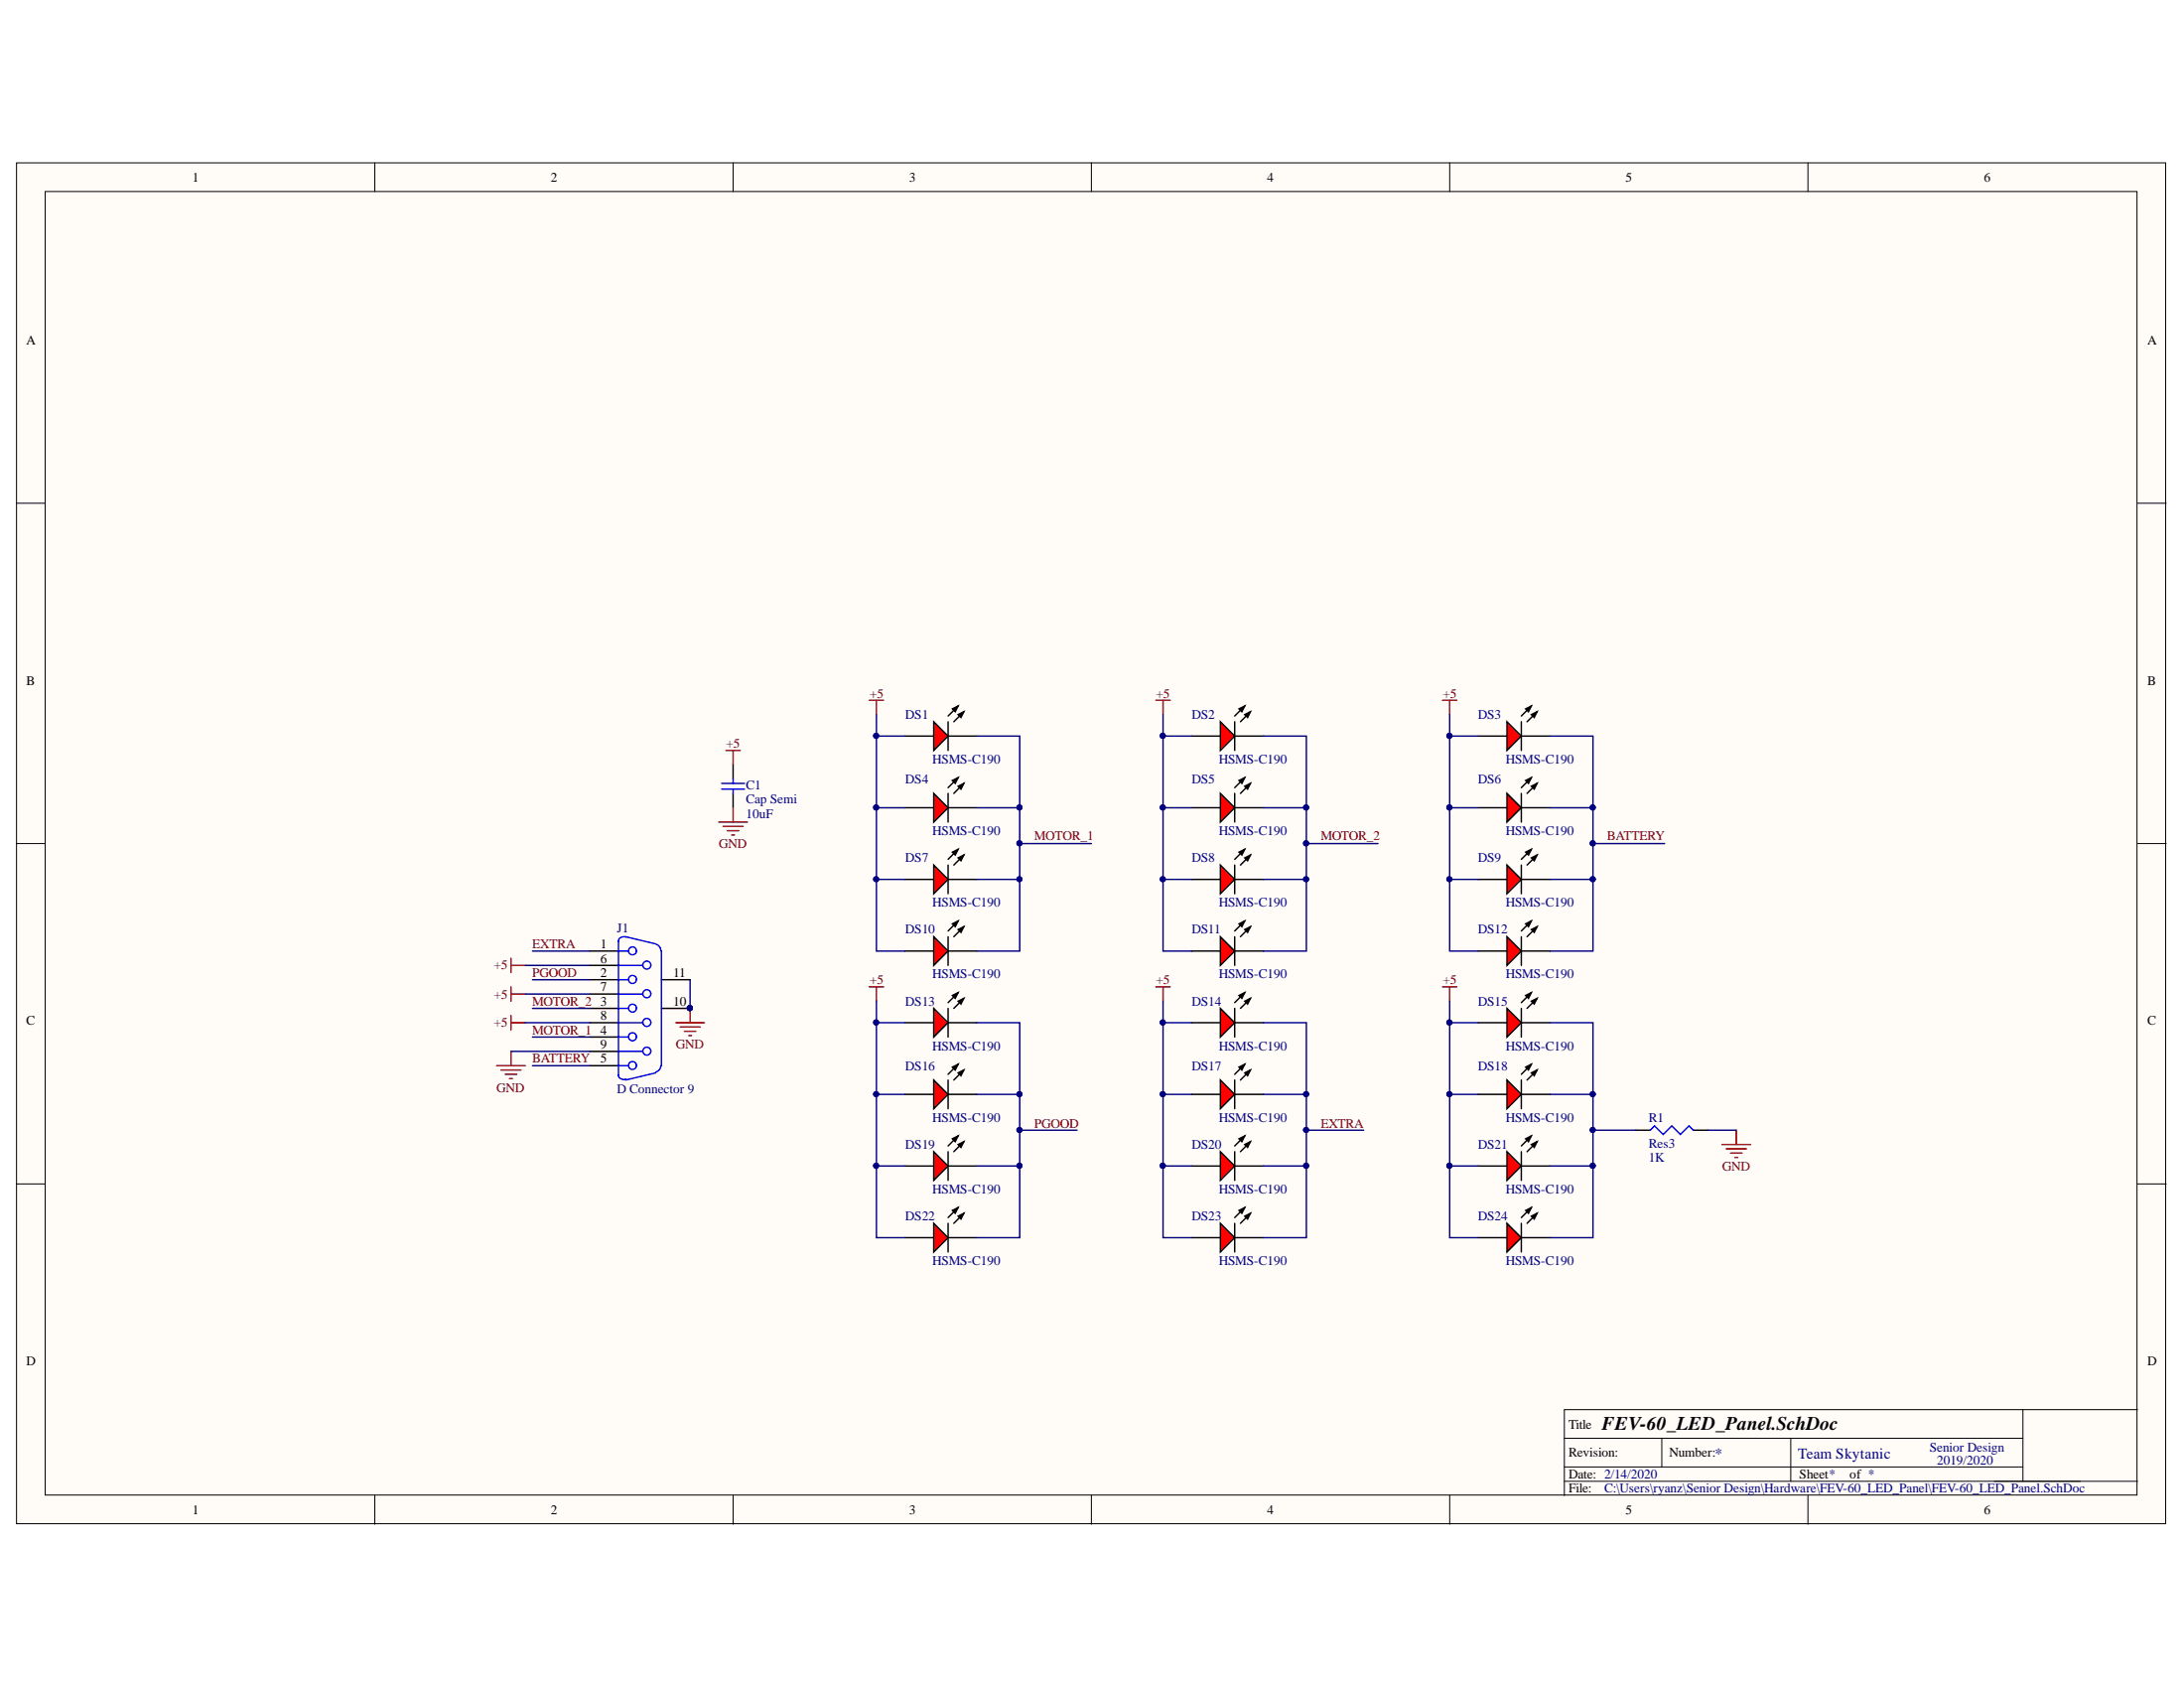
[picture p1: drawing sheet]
<svg xmlns="http://www.w3.org/2000/svg" width="279mm" height="216mm" viewBox="0 0 279 216" stroke-linecap="round" stroke-linejoin="round" font-family="sans-serif">
<g fill="#fffcf8" stroke="#000" stroke-width=".13">
<path d="M2.1 20.8h275v174.1h-275z"/>
<path d="M5.8 24.5h267.6v166.7h-267.6z"/>
</g>
<g fill="none" stroke="#000" stroke-width=".13">
<path d="M48 20.8v3.7M93.8 20.8v3.7M139.6 20.8v3.7M185.5 20.8v3.7M231.3 20.8v3.7M2.1 64.4h3.7M273.5 64.4h3.6M2.1 107.9h3.7M273.5 107.9h3.6M2.1 151.4h3.7M273.5 151.4h3.6M48 191.3v3.7"/>
<path d="M93.8 191.3v3.7M139.6 191.3v3.7M185.5 191.3v3.7M200.1 184h58.7M200.1 189.5h73.4M200.1 187.6h58.7M212.6 184v3.6M229.1 184v5.5M231.3 191.3v3.7M258.8 180.3v9.2M273.5 180.3h-73.4v11"/>
</g>
<g fill="none" stroke="#00f" stroke-width=".18">
<path d="M80 119.8l3.9 .9M80.1 119.9a.66 .66 0 0 0-1 .5M79.1 125.3h1.3M79.1 121.6h1.3M79.1 129h1.3M79.1 123.5h3.1M79.1 132.6h1.3M79.1 127.1h3.1M79.1 136.3h1.3M79.1 130.8h3.1M79.1 134.5h3.1M79.1 120.4v17.2"/>
<path d="M79.1 137.5a.71 .71 0 0 0 1 .5M83.9 137.2l-3.9 .9M83.9 120.8a.88 .88 0 0 1 .6 .8M84.5 136.3a.88 .88 0 0 1-.6 .8M84.6 121.6v14.7"/>
<circle cx="80.9" cy="132.6" r=".51"/>
<circle cx="80.9" cy="125.3" r=".51"/>
<circle cx="80.9" cy="136.3" r=".51"/>
<circle cx="80.9" cy="128.9" r=".51"/>
<circle cx="80.9" cy="121.6" r=".51"/>
<circle cx="82.7" cy="127.1" r=".51"/>
<circle cx="82.7" cy="130.8" r=".51"/>
<circle cx="82.7" cy="123.4" r=".51"/>
<circle cx="82.8" cy="134.4" r=".51"/>
</g>
<g fill="none" stroke="#000" stroke-width=".18">
<path d="M75.5 121.6h3.6M75.5 125.3h3.6M75.5 129h3.6M75.5 132.6h3.6M75.5 136.3h3.6M75.5 123.5h3.6M75.5 127.1h3.6M75.5 130.8h3.6M75.5 134.5h3.6M84.6 125.3h3.7M84.6 129h3.7M115.8 140h3.7"/>
<path d="M121.3 140h3.7"/>
</g>
<circle cx="88.2" cy="128.9" r=".33" fill="#000080" stroke="#000080" stroke-width=".13"/>
<g fill="none" stroke="#800000" stroke-width=".18">
<path d="M63.5 136.3h3.7M64.1 136.9h2.6M64.6 137.4h1.5M65.2 138h.4M65.4 122.6v1.8M65.4 126.2v1.9M65.4 129.9v1.8M65.4 134.5v1.8M65.4 123.5h1.8M65.4 127.1h1.8M65.4 130.8h1.8M86.5 130.8h3.6"/>
<path d="M87 131.4h2.6M87.6 131.9h1.4M88.1 132.5h.4M88.3 129v1.8"/>
</g>
<path d="M119.5 138.1l1.8 1.9-1.8 1.8z" fill="#f00"/>
<path d="M119.5 138.1l1.8 1.9-1.8 1.8zM121.3 138.1v3.7M121.8 136.5l.8-.4-.4 .8zM122.6 137.2l.7-.3-.4 .7zM122.6 136.1l-1.3 1.3M123.3 136.9l-1.3 1.2M115.8 149.1h3.7M121.3 149.1h3.7" fill="none" stroke="#000" stroke-width=".18"/>
<path d="M121.8 136.5l.8-.4-.4 .8zM122.6 137.2l.7-.3-.4 .7z" fill="#000"/>
<path d="M119.5 147.3l1.8 1.8-1.8 1.9z" fill="#f00"/>
<path d="M115.8 158.3h3.7M119.5 147.3l1.8 1.8-1.8 1.9zM121.3 147.3v3.7M121.3 158.3h3.7M121.8 145.7l.8-.4-.4 .7zM122.6 146.4l.7-.4-.4 .8zM122.6 145.3l-1.3 1.3M123.3 146l-1.3 1.3" fill="none" stroke="#000" stroke-width=".18"/>
<path d="M121.8 145.7l.8-.4-.4 .7zM122.6 146.4l.7-.4-.4 .8z" fill="#000"/>
<path d="M119.5 156.5l1.8 1.8-1.8 1.8z" fill="#f00"/>
<path d="M115.8 130.8h3.7M121.3 130.8h3.7M119.5 156.5l1.8 1.8-1.8 1.8zM121.3 156.5v3.6M121.8 154.8l.8-.3-.4 .7zM122.6 155.6l.7-.4-.4 .7zM122.6 154.5l-1.3 1.2M123.3 155.2l-1.3 1.3" fill="none" stroke="#000" stroke-width=".18"/>
<path d="M121.8 154.8l.8-.3-.4 .7zM122.6 155.6l.7-.4-.4 .7z" fill="#000"/>
<path d="M119.5 129l1.8 1.8-1.8 1.8z" fill="#f00"/>
<path d="M119.5 129l1.8 1.8-1.8 1.8zM121.3 129v3.6M121.8 127.3l.8-.3-.4 .7zM122.6 128.1l.7-.4-.4 .7zM122.6 127l-1.3 1.2M123.3 127.7l-1.3 1.3M152.5 140h3.6M158 140h3.6" fill="none" stroke="#000" stroke-width=".18"/>
<path d="M121.8 127.3l.8-.3-.4 .7zM122.6 128.1l.7-.4-.4 .7z" fill="#000"/>
<path d="M111.2 126.2h1.8M112.1 126.2v1.9" fill="none" stroke="#800000" stroke-width=".18"/>
<path d="M156.1 138.1l1.9 1.9-1.9 1.8z" fill="#f00"/>
<path d="M156.1 138.1l1.9 1.9-1.9 1.8zM158 138.1v3.7M158.5 136.5l.7-.4-.3 .8zM159.2 137.2l.8-.3-.4 .7zM159.2 136.1l-1.2 1.3M160 136.9l-1.3 1.2M152.5 149.1h3.6M158 149.1h3.6" fill="none" stroke="#000" stroke-width=".18"/>
<path d="M158.5 136.5l.7-.4-.3 .8zM159.2 137.2l.8-.3-.4 .7z" fill="#000"/>
<path d="M156.1 147.3l1.9 1.8-1.9 1.9z" fill="#f00"/>
<path d="M152.5 158.3h3.6M156.1 147.3l1.9 1.8-1.9 1.9zM158 147.3v3.7M158 158.3h3.6M158.5 145.7l.7-.4-.3 .7zM159.2 146.4l.8-.4-.4 .8zM159.2 145.3l-1.2 1.3M160 146l-1.3 1.3" fill="none" stroke="#000" stroke-width=".18"/>
<path d="M158.5 145.7l.7-.4-.3 .7zM159.2 146.4l.8-.4-.4 .8z" fill="#000"/>
<path d="M156.1 156.5l1.9 1.8-1.9 1.8z" fill="#f00"/>
<path d="M152.5 130.8h3.6M158 130.8h3.6M156.1 156.5l1.9 1.8-1.9 1.8zM158 156.5v3.6M158.5 154.8l.7-.3-.3 .7zM159.2 155.6l.8-.4-.4 .7zM159.2 154.5l-1.2 1.2M160 155.2l-1.3 1.3" fill="none" stroke="#000" stroke-width=".18"/>
<path d="M158.5 154.8l.7-.3-.3 .7zM159.2 155.6l.8-.4-.4 .7z" fill="#000"/>
<path d="M156.1 129l1.9 1.8-1.9 1.8z" fill="#f00"/>
<path d="M115.8 103.3h3.7M121.3 103.3h3.7M156.1 129l1.9 1.8-1.9 1.8zM158 129v3.6M158.5 127.3l.7-.3-.3 .7zM159.2 128.1l.8-.4-.4 .7zM159.2 127l-1.2 1.2M160 127.7l-1.3 1.3" fill="none" stroke="#000" stroke-width=".18"/>
<path d="M158.5 127.3l.7-.3-.3 .7zM159.2 128.1l.8-.4-.4 .7z" fill="#000"/>
<path d="M147.9 126.2h1.8M148.8 126.2v1.9" fill="none" stroke="#800000" stroke-width=".18"/>
<path d="M119.5 101.5l1.8 1.8-1.8 1.8z" fill="#f00"/>
<path d="M121.8 99.8l.8-.3-.4 .7zM122.6 99.5l-1.3 1.2M115.8 112.5h3.7M119.5 101.5l1.8 1.8-1.8 1.8zM121.3 101.5v3.6M121.3 112.5h3.7M122.6 100.6l.7-.4-.4 .7zM123.3 100.2l-1.3 1.3" fill="none" stroke="#000" stroke-width=".18"/>
<path d="M121.8 99.8l.8-.3-.4 .7zM122.6 100.6l.7-.4-.4 .7z" fill="#000"/>
<path d="M119.5 110.6l1.8 1.9-1.8 1.8z" fill="#f00"/>
<path d="M119.5 110.6l1.8 1.9-1.8 1.8zM121.3 110.6v3.7M121.8 109l.8-.4-.4 .8zM122.6 109.7l.7-.3-.4 .7zM122.6 108.6l-1.3 1.3M123.3 109.4l-1.3 1.2M115.8 121.6h3.7M121.3 121.6h3.7" fill="none" stroke="#000" stroke-width=".18"/>
<path d="M121.8 109l.8-.4-.4 .8zM122.6 109.7l.7-.3-.4 .7z" fill="#000"/>
<path d="M119.5 119.8l1.8 1.8-1.8 1.9z" fill="#f00"/>
<path d="M115.8 94.1h3.7M121.3 94.1h3.7M119.5 119.8l1.8 1.8-1.8 1.9zM121.3 119.8v3.7M121.8 118.2l.8-.4-.4 .7zM122.6 118.9l.7-.4-.4 .8zM122.6 117.8l-1.3 1.3M123.3 118.5l-1.3 1.3" fill="none" stroke="#000" stroke-width=".18"/>
<path d="M121.8 118.2l.8-.4-.4 .7zM122.6 118.9l.7-.4-.4 .8z" fill="#000"/>
<path d="M119.5 92.3l1.8 1.8-1.8 1.9z" fill="#f00"/>
<path d="M119.5 92.3l1.8 1.8-1.8 1.9zM121.3 92.3v3.7M121.8 90.7l.8-.4-.4 .7zM122.6 91.4l.7-.4-.4 .8zM122.6 90.3l-1.3 1.3M123.3 91l-1.3 1.3M152.5 103.3h3.6M158 103.3h3.6" fill="none" stroke="#000" stroke-width=".18"/>
<path d="M121.8 90.7l.8-.4-.4 .7zM122.6 91.4l.7-.4-.4 .8z" fill="#000"/>
<path d="M111.2 89.6h1.8M112.1 89.6v1.8" fill="none" stroke="#800000" stroke-width=".18"/>
<path d="M156.1 101.5l1.9 1.8-1.9 1.8z" fill="#f00"/>
<path d="M158.5 99.8l.7-.3-.3 .7zM159.2 99.5l-1.2 1.2M152.5 112.5h3.6M156.1 101.5l1.9 1.8-1.9 1.8zM158 101.5v3.6M158 112.5h3.6M159.2 100.6l.8-.4-.4 .7zM160 100.2l-1.3 1.3" fill="none" stroke="#000" stroke-width=".18"/>
<path d="M158.5 99.8l.7-.3-.3 .7zM159.2 100.6l.8-.4-.4 .7z" fill="#000"/>
<path d="M156.1 110.6l1.9 1.9-1.9 1.8z" fill="#f00"/>
<path d="M156.1 110.6l1.9 1.9-1.9 1.8zM158 110.6v3.7M158.5 109l.7-.4-.3 .8zM159.2 109.7l.8-.3-.4 .7zM159.2 108.6l-1.2 1.3M160 109.4l-1.3 1.2M152.5 121.6h3.6M158 121.6h3.6" fill="none" stroke="#000" stroke-width=".18"/>
<path d="M158.5 109l.7-.4-.3 .8zM159.2 109.7l.8-.3-.4 .7z" fill="#000"/>
<path d="M156.1 119.8l1.9 1.8-1.9 1.9z" fill="#f00"/>
<path d="M152.5 94.1h3.6M158 94.1h3.6M156.1 119.8l1.9 1.8-1.9 1.9zM158 119.8v3.7M158.5 118.2l.7-.4-.3 .7zM159.2 118.9l.8-.4-.4 .8zM159.2 117.8l-1.2 1.3M160 118.5l-1.3 1.3" fill="none" stroke="#000" stroke-width=".18"/>
<path d="M158.5 118.2l.7-.4-.3 .7zM159.2 118.9l.8-.4-.4 .8z" fill="#000"/>
<path d="M156.1 92.3l1.9 1.8-1.9 1.9z" fill="#f00"/>
<path d="M156.1 92.3l1.9 1.8-1.9 1.9zM158 92.3v3.7M158.5 90.7l.7-.4-.3 .7zM159.2 91.4l.8-.4-.4 .8zM159.2 90.3l-1.2 1.3M160 91l-1.3 1.3M189.1 140h3.7M194.6 140h3.7" fill="none" stroke="#000" stroke-width=".18"/>
<path d="M158.5 90.7l.7-.4-.3 .7zM159.2 91.4l.8-.4-.4 .8z" fill="#000"/>
<path d="M147.9 89.6h1.8M148.8 89.6v1.8" fill="none" stroke="#800000" stroke-width=".18"/>
<path d="M192.8 138.1l1.8 1.9-1.8 1.8z" fill="#f00"/>
<path d="M192.8 138.1l1.8 1.9-1.8 1.8zM194.6 138.1v3.7M195.2 136.5l.7-.4-.4 .8zM195.9 137.2l.7-.3-.3 .7zM195.9 136.1l-1.3 1.3M196.6 136.9l-1.2 1.2M189.1 149.1h3.7M194.6 149.1h3.7" fill="none" stroke="#000" stroke-width=".18"/>
<path d="M195.2 136.5l.7-.4-.4 .8zM195.9 137.2l.7-.3-.3 .7z" fill="#000"/>
<path d="M192.8 147.3l1.8 1.8-1.8 1.9z" fill="#f00"/>
<path d="M189.1 158.3h3.7M192.8 147.3l1.8 1.8-1.8 1.9zM194.6 147.3v3.7M194.6 158.3h3.7M195.2 145.7l.7-.4-.4 .7zM195.9 146.4l.7-.4-.3 .8zM195.9 145.3l-1.3 1.3M196.6 146l-1.2 1.3" fill="none" stroke="#000" stroke-width=".18"/>
<path d="M195.2 145.7l.7-.4-.4 .7zM195.9 146.4l.7-.4-.3 .8z" fill="#000"/>
<path d="M192.8 156.5l1.8 1.8-1.8 1.8z" fill="#f00"/>
<path d="M189.1 130.8h3.7M194.6 130.8h3.7M192.8 156.5l1.8 1.8-1.8 1.8zM194.6 156.5v3.6M195.2 154.8l.7-.3-.4 .7zM195.9 155.6l.7-.4-.3 .7zM195.9 154.5l-1.3 1.2M196.6 155.2l-1.2 1.3" fill="none" stroke="#000" stroke-width=".18"/>
<path d="M195.2 154.8l.7-.3-.4 .7zM195.9 155.6l.7-.4-.3 .7z" fill="#000"/>
<path d="M192.8 129l1.8 1.8-1.8 1.8z" fill="#f00"/>
<path d="M189.1 103.3h3.7M194.6 103.3h3.7M192.8 129l1.8 1.8-1.8 1.8zM194.6 129v3.6M195.2 127.3l.7-.3-.4 .7zM195.9 128.1l.7-.4-.3 .7zM195.9 127l-1.3 1.2M196.6 127.7l-1.2 1.3" fill="none" stroke="#000" stroke-width=".18"/>
<path d="M195.2 127.3l.7-.3-.4 .7zM195.9 128.1l.7-.4-.3 .7z" fill="#000"/>
<path d="M184.5 126.2h1.9M185.5 126.2v1.9" fill="none" stroke="#800000" stroke-width=".18"/>
<path d="M192.8 101.5l1.8 1.8-1.8 1.8z" fill="#f00"/>
<path d="M195.2 99.8l.7-.3-.4 .7zM195.9 99.5l-1.3 1.2M189.1 112.5h3.7M192.8 101.5l1.8 1.8-1.8 1.8zM194.6 101.5v3.6M194.6 112.5h3.7M195.9 100.6l.7-.4-.3 .7zM196.6 100.2l-1.2 1.3" fill="none" stroke="#000" stroke-width=".18"/>
<path d="M195.2 99.8l.7-.3-.4 .7zM195.9 100.6l.7-.4-.3 .7z" fill="#000"/>
<path d="M192.8 110.6l1.8 1.9-1.8 1.8z" fill="#f00"/>
<path d="M192.8 110.6l1.8 1.9-1.8 1.8zM194.6 110.6v3.7M195.2 109l.7-.4-.4 .8zM195.9 109.7l.7-.3-.3 .7zM195.9 108.6l-1.3 1.3M196.6 109.4l-1.2 1.2M189.1 121.6h3.7M194.6 121.6h3.7" fill="none" stroke="#000" stroke-width=".18"/>
<path d="M195.2 109l.7-.4-.4 .8zM195.9 109.7l.7-.3-.3 .7z" fill="#000"/>
<path d="M192.8 119.8l1.8 1.8-1.8 1.9z" fill="#f00"/>
<path d="M189.1 94.1h3.7M194.6 94.1h3.7M192.8 119.8l1.8 1.8-1.8 1.9zM194.6 119.8v3.7M195.2 118.2l.7-.4-.4 .7zM195.9 118.9l.7-.4-.3 .8zM195.9 117.8l-1.3 1.3M196.6 118.5l-1.2 1.3" fill="none" stroke="#000" stroke-width=".18"/>
<path d="M195.2 118.2l.7-.4-.4 .7zM195.9 118.9l.7-.4-.3 .8z" fill="#000"/>
<path d="M192.8 92.3l1.8 1.8-1.8 1.9z" fill="#f00"/>
<path d="M93.8 97.8v1.8M192.8 92.3l1.8 1.8-1.8 1.9zM194.6 92.3v3.7M195.2 90.7l.7-.4-.4 .7zM195.9 91.4l.7-.4-.3 .8zM195.9 90.3l-1.3 1.3M196.6 91l-1.2 1.3M93.8 101.5v1.8M209.3 144.6h1.8M216.6 144.6h1.9" fill="none" stroke="#000" stroke-width=".18"/>
<path d="M195.2 90.7l.7-.4-.4 .7zM195.9 91.4l.7-.4-.3 .8z" fill="#000"/>
<g fill="none" stroke="#800000" stroke-width=".18">
<path d="M92.9 96h1.8M93.8 96v1.8M184.5 89.6h1.9M185.5 89.6v1.8M92 105.1h3.6M92.5 105.7h2.6M93.1 106.2h1.4M93.6 106.8h.4M93.8 103.3v1.8M220.3 146.4h3.7M220.8 146.9h2.6M221.4 147.5h1.5"/>
<path d="M221.9 148h.4M222.1 144.6v1.8"/>
</g>
<path d="M93.8 99.6v.6M92.3 100.2h3M92.3 100.9h3M93.8 100.9v.6M211.1 144.6l.6-.6 1.1 1.1 1.1-1.1 1.1 1.1 1.1-1.1 .5 .6" fill="none" stroke="#00f" stroke-width=".18"/>
<g fill="none" stroke="#000080" stroke-width=".18">
<path d="M112.1 91.4v30.2h3.7M112.1 94.1h3.7M125 94.1h5.5v27.5h-5.5M148.8 91.4v30.2h3.7M148.8 94.1h3.7M161.6 94.1h5.5v27.5h-5.5M185.5 91.4v30.2h3.6M185.5 94.1h3.6M198.3 94.1h5.5v27.5h-5.5M112.1 103.3h3.7M112.1 112.5h3.7M125 103.3h5.5"/>
<path d="M125 112.5h5.5M130.5 107.9h9.1M148.8 103.3h3.7M148.8 112.5h3.7M161.6 103.3h5.5M161.6 112.5h5.5M167.1 107.9h9.2M185.5 103.3h3.6M185.5 112.5h3.6M198.3 103.3h5.5M198.3 112.5h5.5M203.8 107.9h9.2"/>
<path d="M65.4 134.5h10.1M67.2 123.5h8.3M67.2 127.1h8.3M67.2 130.8h8.3M68.1 121.6h7.4M68.1 125.3h7.4M68.1 129h7.4M68.1 132.6h7.4M68.1 136.3h7.4M88.3 125.3v3.7M112.1 128.1v30.2h3.7M112.1 130.8h3.7"/>
<path d="M112.1 140h3.7M125 130.8h5.5v27.5h-5.5M125 140h5.5M148.8 128.1v30.2h3.7M148.8 130.8h3.7M148.8 140h3.7M161.6 130.8h5.5v27.5h-5.5M161.6 140h5.5M185.5 128.1v30.2h3.6M185.5 130.8h3.6M185.5 140h3.6M198.3 130.8h5.5v27.5h-5.5"/>
<path d="M198.3 140h5.5M112.1 149.1h3.7M125 149.1h5.5M130.5 144.6h7.3M148.8 149.1h3.7M161.6 149.1h5.5M167.1 144.6h7.4M185.5 149.1h3.6M198.3 149.1h5.5M203.8 144.6h5.5M218.5 144.6h3.6"/>
</g>
<g fill="#000080" stroke="#000080" stroke-width=".13">
<circle cx="88.2" cy="128.9" r=".33"/>
<circle cx="112.1" cy="130.8" r=".33"/>
<circle cx="112.1" cy="139.9" r=".33"/>
<circle cx="112.1" cy="149.1" r=".33"/>
<circle cx="130.4" cy="149.1" r=".33"/>
<circle cx="130.4" cy="144.5" r=".33"/>
<circle cx="130.4" cy="139.9" r=".33"/>
<circle cx="148.8" cy="130.8" r=".33"/>
<circle cx="148.8" cy="139.9" r=".33"/>
<circle cx="148.8" cy="149.1" r=".33"/>
<circle cx="167.1" cy="149.1" r=".33"/>
<circle cx="167.1" cy="144.5" r=".33"/>
<circle cx="167.1" cy="139.9" r=".33"/>
<circle cx="112.1" cy="94.1" r=".33"/>
<circle cx="112.1" cy="103.3" r=".33"/>
<circle cx="112.1" cy="112.5" r=".33"/>
<circle cx="130.4" cy="112.5" r=".33"/>
<circle cx="130.4" cy="107.9" r=".33"/>
<circle cx="130.4" cy="103.3" r=".33"/>
<circle cx="148.8" cy="94.1" r=".33"/>
<circle cx="148.8" cy="103.3" r=".33"/>
<circle cx="148.8" cy="112.5" r=".33"/>
<circle cx="167.1" cy="112.5" r=".33"/>
<circle cx="167.1" cy="107.9" r=".33"/>
<circle cx="167.1" cy="103.3" r=".33"/>
<circle cx="185.4" cy="130.8" r=".33"/>
<circle cx="185.4" cy="139.9" r=".33"/>
<circle cx="185.4" cy="149.1" r=".33"/>
<circle cx="203.8" cy="149.1" r=".33"/>
<circle cx="203.8" cy="144.5" r=".33"/>
<circle cx="203.8" cy="139.9" r=".33"/>
<circle cx="185.4" cy="94.1" r=".33"/>
<circle cx="185.4" cy="103.3" r=".33"/>
<circle cx="185.4" cy="112.5" r=".33"/>
<circle cx="203.8" cy="112.5" r=".33"/>
<circle cx="203.8" cy="107.9" r=".33"/>
<circle cx="203.8" cy="103.3" r=".33"/>
</g>
<text font-size="2.5" x="204.9" y="182.9">FEV-60_LED_Panel.SchDoc</text>
<g font-size="1.9" fill="#000080">
<text x="219.4" y="186.5">*</text>
<text x="230" y="186.5">Team Skytanic</text>
</g>
<g font-size="1.7">
<text x="24.6" y="23.3">1</text>
<text x="70.5" y="23.3">2</text>
<text x="116.3" y="23.3">3</text>
<text x="162.1" y="23.3">4</text>
<text x="208" y="23.3">5</text>
<text x="253.8" y="23.3">6</text>
<text x="3.4" y="44.1">A</text>
<text x="274.7" y="44.1">A</text>
<text x="3.4" y="87.6">B</text>
<text x="274.7" y="87.6">B</text>
<text x="76.8" y="121.3">1</text>
<text x="76.8" y="124.9">2</text>
<text x="76.8" y="123.2">6</text>
<text x="86.1" y="124.9">11</text>
<text x="3.4" y="131.1">C</text>
<text x="76.8" y="128.6">3</text>
<text x="76.8" y="126.8">7</text>
<text x="76.8" y="130.4">8</text>
<text x="86.1" y="128.6">10</text>
<text x="274.7" y="131.1">C</text>
<text x="76.8" y="132.3">4</text>
<text x="76.8" y="135.9">5</text>
<text x="76.8" y="134.1">9</text>
<text x="3.4" y="174.7">D</text>
<text x="274.7" y="174.7">D</text>
<text x="200.7" y="182.7">Title</text>
<text x="200.7" y="189.1">Date: 2/14/2020</text>
<text x="200.7" y="190.9">File:</text>
<text x="200.7" y="186.3">Revision:</text>
<text x="213.5" y="186.3">Number:</text>
<text x="230.2" y="189.1">Sheet*</text>
<text x="236.6" y="189.1">of *</text>
<text x="24.6" y="193.7">1</text>
<text x="70.5" y="193.7">2</text>
<text x="116.3" y="193.7">3</text>
<text x="162.1" y="193.7">4</text>
<text x="208" y="193.7">5</text>
<text x="253.8" y="193.7">6</text>
</g>
<g font-size="1.7" fill="#800000">
<text x="111.3" y="89.2">+5</text>
<text x="147.9" y="89.2">+5</text>
<text x="184.6" y="89.2">+5</text>
<text x="92.9" y="95.7">+5</text>
<text x="132.3" y="107.5">MOTOR_1</text>
<text x="169" y="107.5">MOTOR_2</text>
<text x="205.6" y="107.5">BATTERY</text>
<text x="92" y="108.4">GND</text>
<text x="63.2" y="124">+5</text>
<text x="68.1" y="121.3">EXTRA</text>
<text x="68.1" y="124.9">PGOOD</text>
<text x="111.3" y="125.9">+5</text>
<text x="147.9" y="125.9">+5</text>
<text x="184.6" y="125.9">+5</text>
<text x="63.2" y="127.7">+5</text>
<text x="63.2" y="131.4">+5</text>
<text x="68.1" y="128.6">MOTOR_2</text>
<text x="68.1" y="135.9">BATTERY</text>
<text x="68.1" y="132.3">MOTOR_1</text>
<text x="86.5" y="134.1">GND</text>
<text x="63.5" y="139.6">GND</text>
<text x="132.3" y="144.2">PGOOD</text>
<text x="169" y="144.2">EXTRA</text>
<text x="220.3" y="149.7">GND</text>
</g>
<g font-size="1.7" fill="#000080">
<text x="115.8" y="91.9">DS1</text>
<text x="152.5" y="91.9">DS2</text>
<text x="189.1" y="91.9">DS3</text>
<text x="95.4" y="100.9">C1</text>
<text x="115.8" y="100.2">DS4</text>
<text x="119.3" y="97.6">HSMS-C190</text>
<text x="152.5" y="100.2">DS5</text>
<text x="155.9" y="97.6">HSMS-C190</text>
<text x="189.1" y="100.2">DS6</text>
<text x="192.6" y="97.6">HSMS-C190</text>
<text x="95.4" y="104.6">10uF</text>
<text x="95.4" y="102.8">Cap Semi</text>
<text x="119.3" y="106.8">HSMS-C190</text>
<text x="155.9" y="106.8">HSMS-C190</text>
<text x="192.6" y="106.8">HSMS-C190</text>
<text x="115.8" y="110.3">DS7</text>
<text x="152.5" y="110.3">DS8</text>
<text x="189.1" y="110.3">DS9</text>
<text x="78.9" y="119.3">J1</text>
<text x="115.8" y="119.4">DS10</text>
<text x="119.3" y="116">HSMS-C190</text>
<text x="152.5" y="119.4">DS11</text>
<text x="155.9" y="116">HSMS-C190</text>
<text x="189.1" y="119.4">DS12</text>
<text x="192.6" y="116">HSMS-C190</text>
<text x="119.3" y="125.1">HSMS-C190</text>
<text x="155.9" y="125.1">HSMS-C190</text>
<text x="192.6" y="125.1">HSMS-C190</text>
<text x="115.8" y="128.6">DS13</text>
<text x="152.5" y="128.6">DS14</text>
<text x="189.1" y="128.6">DS15</text>
<text x="115.8" y="136.9">DS16</text>
<text x="119.3" y="134.3">HSMS-C190</text>
<text x="152.5" y="136.9">DS17</text>
<text x="155.9" y="134.3">HSMS-C190</text>
<text x="189.1" y="136.9">DS18</text>
<text x="192.6" y="134.3">HSMS-C190</text>
<text x="78.9" y="139.8">D Connector 9</text>
<text x="119.3" y="143.5">HSMS-C190</text>
<text x="155.9" y="143.5">HSMS-C190</text>
<text x="192.6" y="143.5">HSMS-C190</text>
<text x="210.9" y="143.5">R1</text>
<text x="115.8" y="146.9">DS19</text>
<text x="152.5" y="146.9">DS20</text>
<text x="189.1" y="146.9">DS21</text>
<text x="210.9" y="148.6">1K</text>
<text x="210.9" y="146.7">Res3</text>
<text x="119.3" y="152.7">HSMS-C190</text>
<text x="155.9" y="152.7">HSMS-C190</text>
<text x="192.6" y="152.7">HSMS-C190</text>
<text x="115.8" y="156.1">DS22</text>
<text x="119.3" y="161.8">HSMS-C190</text>
<text x="152.5" y="156.1">DS23</text>
<text x="155.9" y="161.8">HSMS-C190</text>
<text x="189.1" y="156.1">DS24</text>
<text x="192.6" y="161.8">HSMS-C190</text>
<text x="246.9" y="185.7">Senior Design</text>
<text x="205.2" y="190.9">C:\Users\ryanz\Senior Design\Hardware\FEV-60_LED_Panel\FEV-60_LED_Panel.SchDoc</text>
<text x="247.8" y="187.3">2019/2020</text>
</g>
</svg>
